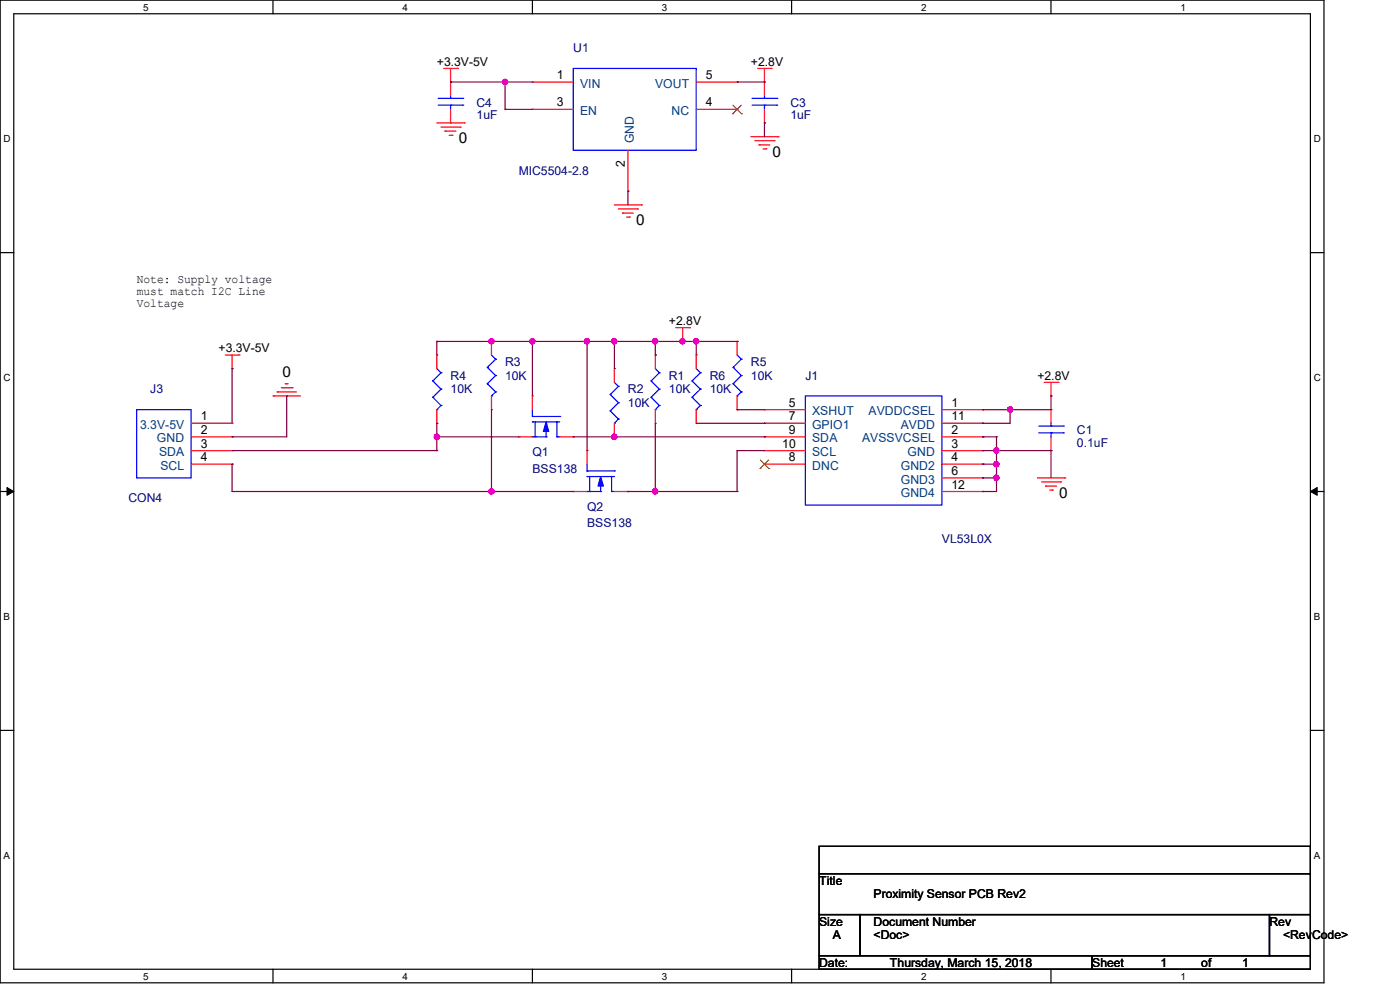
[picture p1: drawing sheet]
<svg xmlns="http://www.w3.org/2000/svg" width="297mm" height="210mm" viewBox="0 0 297 210" stroke-linecap="round" stroke-linejoin="round" font-family="sans-serif">
<path d="M0 0h280.9v208.5h-280.9zM2.9 2.9h275.1v202.7h-275.1z" fill="none" stroke="#000" stroke-width=".25"/>
<g fill="#fff">
<path d="M30.4 .3h1.1v2.4h-1.1z"/>
<path d="M30.4 205.9h1.1v2.3h-1.1z"/>
</g>
<path d="M57.9 0v2.9M57.9 205.6v2.9" fill="none" stroke="#000" stroke-width=".25"/>
<g fill="#fff">
<path d="M85.4 .3h1.1v2.4h-1.1z"/>
<path d="M85.4 205.9h1.1v2.3h-1.1z"/>
</g>
<path d="M112.9 0v2.9M112.9 205.6v2.9" fill="none" stroke="#000" stroke-width=".25"/>
<g fill="#fff">
<path d="M140.4 .3h1.2v2.4h-1.2z"/>
<path d="M140.4 205.9h1.2v2.3h-1.2z"/>
</g>
<path d="M167.9 0v2.9M167.9 205.6v2.9" fill="none" stroke="#000" stroke-width=".25"/>
<g fill="#fff">
<path d="M195.4 .3h1.2v2.4h-1.2z"/>
<path d="M195.4 205.9h1.2v2.3h-1.2z"/>
</g>
<path d="M223 0v2.9M223 205.6v2.9" fill="none" stroke="#000" stroke-width=".25"/>
<g fill="#fff">
<path d="M250.4 .3h1.2v2.4h-1.2z"/>
<path d="M250.4 205.9h1.2v2.3h-1.2z"/>
<path d="M.8 28.2h1.4v2.4h-1.4z"/>
<path d="M278.7 28.2h1.5v2.4h-1.5z"/>
<path d="M.8 78.9h1.4v2.3h-1.4z"/>
<path d="M278.7 78.9h1.5v2.3h-1.5z"/>
</g>
<path d="M0 53.6h2.9M278 53.6h2.9" fill="none" stroke="#000" stroke-width=".25"/>
<g fill="#fff">
<path d="M.8 129.6h1.3v2.3h-1.3z"/>
<path d="M278.7 129.6h1.4v2.3h-1.4z"/>
</g>
<path d="M0 104.3h2.9M278 104.3h2.9" fill="none" stroke="#000" stroke-width=".25"/>
<path d="M1.5 103.4l1.4 .9-1.4 .8zM278 104.3l1.4-.9v1.7z" fill="#000" stroke="#000" stroke-width=".21"/>
<g fill="#fff">
<path d="M.8 180.3h1.3v2.3h-1.3z"/>
<path d="M278.7 180.3h1.4v2.3h-1.4z"/>
</g>
<path d="M0 154.9h2.9M278 154.9h2.9M173.8 179.5h104.2v5.8h-104.2zM173.8 185.3h104.2v8.7h-104.2zM173.8 194h8.7v8.7h-8.7zM182.5 194h86.8v8.7h-86.8zM269.3 194h8.7v8.7h-8.7zM173.8 202.7h57.9v2.9h-57.9zM231.7 202.7h46.3v2.9h-46.3z" fill="none" stroke="#000" stroke-width=".25"/>
<g fill="none" stroke="#f00" stroke-width=".25">
<path d="M94.1 14.5h2.9M95.6 17.4h.1M95.6 14.5v5.8M97 14.5h.1M112.9 17.4h.1M112.9 17.4h8.7M147.7 17.4h8.7M156.4 17.4h.1M160.7 14.5h2.9M162.2 17.4h.1M162.2 14.5v5.8M163.6 14.5h.1"/>
<path d="M92.7 26.1h5.8M93.6 27h4M94.4 27.8h.1M94.4 27.8h2.3M95.3 28.7h.6M95.6 26.1h.1M95.6 23.2v2.9M95.9 28.7h.1M97.6 27h.1M98.5 26.1h.1M112.9 23.2h.1M112.9 23.2h8.7"/>
<path d="M133.2 31.9v8.7M147.7 23.2h8.7M156.4 23.2h.1M159.3 29h5.8M160.1 29.8h4.1M161 30.7h.1M161 30.7h2.3M161.9 31.6h.6M162.2 26.1h.1M162.2 23.2v2.9M162.5 31.6h.1M164.2 29.8h.1"/>
<path d="M165.1 29h.1M130.3 43.5h5.8M131.2 44.3h4.1M132.1 45.2h.1M132.1 45.2h2.3M132.9 46.1h.6M133.2 40.6h.1M133.5 46.1h.1M135.3 44.3h.1M136.1 43.5h.1M47.8 75.3h2.9M49.2 78.2h.1"/>
<path d="M49.2 75.3v2.9M50.7 75.3h.1M92.7 75.3h.1M92.7 75.3v2.9M104.3 72.4h.1M104.3 72.4v2.9M130.3 78.2h.1M130.3 78.2v2.9M139 75.3h.1M139 75.3v2.9M143.3 69.5h3M144.8 72.4h.1"/>
<path d="M144.8 69.5v2.9M146.3 69.5h.1M147.7 75.3h.1M147.7 75.3v2.9M156.4 72.4h.1M156.4 72.4v2.9M40.6 92.7h8.6M40.6 89.8h8.6M40.6 95.6h8.6M40.6 98.5h8.6M49.2 89.8h.1M49.2 92.7h.1"/>
<path d="M49.2 95.6h.1M49.2 98.5h.1M58 84h.1M58 84h5.7M58.8 83.1h.1M58.8 83.1h4.1M59.7 82.3h2.3M60.5 81.4h.1M60.5 81.4h.6M62 82.3h.1M92.7 89.8h.1M92.7 86.9v2.9"/>
<path d="M104.3 86.9h.1M104.3 84v2.9M110.1 92.7h.1M110.1 92.7h2.8M112.9 84h.1M112.9 84v2.9M118.7 92.7h2.9M121.6 92.7h.1M124.5 95.6h.1M124.5 95.6v2.9M130.3 92.7h.1M130.3 89.8v2.9"/>
<path d="M139 89.8h.1M139 86.9v2.9M147.7 89.8h.1M147.7 86.9v2.9M156.4 86.9h.1M156.4 84v2.9M162.2 86.9h.1M162.2 89.8h.1M162.2 98.5h.1M162.2 92.7h.1M162.2 95.6h.1M162.2 92.7h8.7"/>
<path d="M162.2 89.8h8.7M162.2 95.6h8.7M162.2 98.5h8.7M162.2 86.9h8.7M199.8 92.7h8.7M199.8 89.8h8.7M199.8 95.6h8.7M199.8 98.5h8.7M199.8 86.9h8.7M208.5 86.9h.1M208.5 92.7h.1M208.5 95.6h.1"/>
<path d="M208.5 98.5h.1M208.5 89.8h.1M221.5 81.1h3M223 84h.1M223 86.9h.1M223 95.6h.1M223 81.1v2.9M223 86.9v2.9M223 92.7v2.9M224.5 81.1h.1M121.6 104.3h.1M121.6 104.3h2.9"/>
<path d="M130.3 104.3h2.9M133.2 104.3h.1M199.8 101.4h8.7M199.8 104.3h8.7M208.5 101.4h.1M208.5 104.3h.1M220.1 101.4h5.8M221 102.2h4M221.8 103.1h.1M221.8 103.1h2.4M222.7 104h.6M223.3 104h.1"/>
<path d="M225 102.2h.1M225.9 101.4h.1"/>
</g>
<g fill="none" stroke="#00f" stroke-width=".25">
<path d="M121.6 14.5h26.1v17.4h-26.1zM93 22.3h5.2M93 20.9h5.2M95.6 20.9h.1M95.6 22.3h.1M95.6 20.3v.6M95.6 22.3v.9M98.2 22.3h.1M98.2 20.9h.1M159.6 22.3h5.2M159.6 20.9h5.2M162.2 20.9h.1"/>
<path d="M162.2 22.3h.1M162.2 20.3v.6M162.2 22.3v.9M164.8 22.3h.1M164.8 20.9h.1M92.7 78.2l.9 .9M93.6 79.1h.1M93.6 79.1l-1.8 1.7M103.4 77.9h.1M103.4 77.9l1.8 1.8M104.3 75.3l.9 .9M105.2 76.2h.1"/>
<path d="M105.2 79.7h.1M105.2 76.2l-1.8 1.7M105.2 79.7l-1.8 1.7M139 78.2l.9 .9M139.9 79.1h.1M139.9 79.1l-1.8 1.7M147.7 78.2l.9 .9M148.6 79.1h.1M148.6 79.1l-1.8 1.7M155.5 77.9h.1M155.5 77.9l1.8 1.8M156.4 75.3l.9 .9"/>
<path d="M157.3 76.2h.1M157.3 79.7h.1M157.3 76.2l-1.8 1.7M157.3 79.7l-1.8 1.7M29 86.9h11.6v14.5h-11.6zM91.8 80.8h.1M91.8 84.3h.1M91.8 80.8l1.8 1.7M91.8 84.3l1.8 1.7M92.7 86.9h.1M93.6 82.5h.1M93.6 86h.1"/>
<path d="M93.6 82.5l-1.8 1.8M93.6 86l-.9 .9M103.4 81.4h.1M103.4 81.4l1.8 1.7M104.3 84h.1M105.2 83.1h.1M105.2 83.1l-.9 .9M112.9 89.5h.1M112.9 92.7h.1M112.9 88.3h.1M112.9 89.5h5.8M112.9 92.7h3"/>
<path d="M112.9 86.9v1.4M112.9 88.3h5.8M113.5 92.7h.1M113.5 89.5v3.2M115.9 92.7h.1M115.9 91.5v1.2M118.2 92.7h.1M118.2 89.5h.1M118.2 92.7h.5M118.2 89.5v3.2M118.7 88.3h.1M124.5 99.9h.1"/>
<path d="M124.5 98.5v1.4M124.5 99.9h5.8M129.5 83.7h.1M129.5 87.2h.1M129.5 83.7l1.7 1.7M129.5 87.2l1.7 1.7M130.3 89.8h.1M130.3 99.9h.1M130.3 81.1l.9 .9M131.2 82h.1M131.2 85.4h.1M131.2 88.9h.1"/>
<path d="M131.2 82l-1.7 1.7M131.2 85.4l-1.7 1.8M131.2 88.9l-.9 .9M138.1 80.8h.1M138.1 84.3h.1M138.1 80.8l1.8 1.7M138.1 84.3l1.8 1.7M139 86.9h.1M139.9 82.5h.1M139.9 86h.1M139.9 82.5l-1.8 1.8M139.9 86l-.9 .9"/>
<path d="M146.8 80.8h.1M146.8 84.3h.1M146.8 80.8l1.8 1.7M146.8 84.3l1.8 1.7M147.7 86.9h.1M148.6 82.5h.1M148.6 86h.1M148.6 82.5l-1.8 1.8M148.6 86l-.9 .9M155.5 81.4h.1M155.5 81.4l1.8 1.7M156.4 84h.1"/>
<path d="M157.3 83.1h.1M157.3 83.1l-.9 .9M170.9 84h28.9v23.1h-28.9zM220.4 91.8h5.2M220.4 90.4h5.2M223 90.4h.1M223 91.8h.1M223 89.8v.6M223 91.8v.9M225.6 91.8h.1M225.6 90.4h.1M124.5 101.1h.1"/>
<path d="M124.5 104.3h.1M124.5 101.1h5.8M124.5 104.3h2.9M125.1 104.3h.1M125.1 101.1v3.2M127.4 104.3h.1M127.4 103.1v1.2M129.8 104.3h.1M129.8 101.1h.1M129.8 104.3h.5M129.8 101.1v3.2"/>
</g>
<g fill="#00f" stroke="#00f" stroke-width=".25">
<path d="M115.9 89.5l.5 2h-1.1z"/>
<path d="M127.4 101.1l.6 2h-1.1z"/>
</g>
<path d="M155.4 24.1h.1M155.5 22.3l1.8 1.8M157.3 22.3l-1.9 1.8M157.3 24.1h.1M161.2 99.4h.1M161.3 97.6l1.8 1.8M163.1 97.6l-1.9 1.8M163.1 99.4h.1" fill="none" stroke="#804000" stroke-width=".21"/>
<g fill="none" stroke="#800040" stroke-width=".25">
<path d="M95.6 17.4h.1M95.6 17.4h17.3M107.1 17.4h.1M107.1 17.4v5.8M156.4 17.4h.1M156.4 17.4h5.8M107.1 23.2h.1M107.1 23.2h5.8M162.2 26.1h.1M162.2 26.1v2.9M133.2 40.6h.1M133.2 40.6v2.9"/>
<path d="M49.2 78.2h.1M49.2 78.2v11.6M92.7 72.4h.1M92.7 72.4v2.9M92.7 72.4h63.7M104.3 72.4h.1M112.9 72.4h.1M112.9 72.4v11.6M124.5 72.4h.1M124.5 72.4v23.2M130.3 72.4h.1M130.3 72.4v5.8"/>
<path d="M139 72.4h.1M139 75.3h.1M139 72.4v2.9M147.7 72.4h.1M147.7 72.4v2.9M156.4 72.4h.1M49.2 92.7h.1M49.2 98.5h.1M49.2 98.5v5.8h72.4M49.2 95.6h43.5M60.8 84h.1M60.8 84v8.7h-11.6"/>
<path d="M92.7 89.8h.1M92.7 95.6h.1M92.7 92.7h.1M92.7 89.8v5.8M92.7 92.7h17.4M104.3 86.9v17.4M121.6 92.7h40.6M130.3 92.7h.1M139 89.8v14.5M147.7 89.8h14.5M156.4 86.9h.1M156.4 95.6h.1"/>
<path d="M156.4 86.9h5.8M156.4 95.6h5.8M156.4 95.6v8.7M162.2 89.8h.1M162.2 92.7h.1M208.5 86.9h.1M208.5 89.8h.1M208.5 92.7h.1M208.5 95.6h.1M208.5 98.5h.1M208.5 92.7h2.9M208.5 95.6h14.5"/>
<path d="M208.5 98.5h2.9M211.4 92.7h.1M211.4 95.6h.1M211.4 98.5h.1M211.4 92.7v11.6h-2.9M214.3 86.9h.1M214.3 86.9v2.9h-5.8M223 95.6h.1M223 84h.1M223 84v2.9h-14.5M223 95.6v5.8M104.3 104.3h.1"/>
<path d="M133.2 104.3h.1M133.2 104.3h23.2M139 104.3h.1M156.4 104.3h.1M208.5 101.4h.1M208.5 104.3h.1M208.5 101.4h2.9M211.4 101.4h.1"/>
</g>
<g fill="#f0f" stroke="#f0f" stroke-width=".25">
<circle cx="107.1" cy="17.4" r=".56"/>
<circle cx="112.9" cy="72.4" r=".56"/>
<circle cx="104.3" cy="72.4" r=".56"/>
<circle cx="130.3" cy="72.4" r=".56"/>
<circle cx="144.8" cy="72.4" r=".56"/>
<circle cx="139" cy="72.4" r=".56"/>
<circle cx="147.7" cy="72.4" r=".56"/>
<circle cx="214.3" cy="86.9" r=".56"/>
<circle cx="130.3" cy="92.7" r=".56"/>
<circle cx="92.7" cy="92.7" r=".56"/>
<circle cx="211.4" cy="95.5" r=".56"/>
<circle cx="104.3" cy="104.2" r=".56"/>
<circle cx="211.4" cy="98.5" r=".56"/>
<circle cx="139" cy="104.2" r=".56"/>
<circle cx="211.4" cy="101.3" r=".56"/>
<circle cx="124.5" cy="72.4" r=".56"/>
</g>
<g font-size="3.2">
<text x="97.3" y="30.4">0</text>
<text x="163.9" y="33.3">0</text>
<text x="135" y="47.8">0</text>
<text x="59.9" y="79.9">0</text>
<text x="224.7" y="105.7">0</text>
</g>
<g font-size="2.6" fill="#000080">
<text x="121.6" y="11">U1</text>
<text x="101.1" y="22.6">C4</text>
<text x="167.7" y="22.6">C3</text>
<text x="101.1" y="25.2">1uF</text>
<text x="167.7" y="25.2">1uF</text>
<text x="110.1" y="37.1">MIC5504-2.8</text>
<text x="107.1" y="77.6">R3</text>
<text x="159.3" y="77.6">R5</text>
<text x="31.9" y="83.4">J3</text>
<text x="95.6" y="80.5">R4</text>
<text x="95.6" y="83.4">10K</text>
<text x="107.1" y="80.5">10K</text>
<text x="133.2" y="83.4">R2</text>
<text x="141.9" y="80.5">R1</text>
<text x="141.9" y="83.4">10K</text>
<text x="150.6" y="80.5">R6</text>
<text x="150.6" y="83.4">10K</text>
<text x="159.3" y="80.5">10K</text>
<text x="170.9" y="80.5">J1</text>
<text x="133.2" y="86.3">10K</text>
<text x="228.5" y="92.1">C1</text>
<text x="228.5" y="94.7">0.1uF</text>
<text x="112.9" y="96.7">Q1</text>
<text x="112.9" y="100.2">BSS138</text>
<text x="27.3" y="106.6">CON4</text>
<text x="124.5" y="108.3">Q2</text>
<text x="124.5" y="111.8">BSS138</text>
<text x="199.8" y="115.3">VL53L0X</text>
</g>
<g font-size="2.6">
<text x="92.7" y="13.9">+3.3V-5V</text>
<text x="118.2" y="16.8">1</text>
<text x="149.7" y="16.8">5</text>
<text x="159.3" y="13.9">+2.8V</text>
<text x="118.2" y="22.6">3</text>
<text x="149.7" y="22.6">4</text>
<text x="132.6" y="35.3" transform="rotate(-90 132.6 35.3)">2</text>
<text x="29" y="60">Note: Supply voltage</text>
<text x="29" y="62.6">must match I2C Line</text>
<text x="29" y="65.2">Voltage</text>
<text x="141.9" y="69">+2.8V</text>
<text x="46.4" y="74.8">+3.3V-5V</text>
<text x="220.1" y="80.5">+2.8V</text>
<text x="42.6" y="89.2">1</text>
<text x="167.4" y="86.3">5</text>
<text x="167.4" y="89.2">7</text>
<text x="201.8" y="86.3">1</text>
<text x="201.8" y="89.2">11</text>
<text x="42.6" y="92">2</text>
<text x="42.6" y="95">3</text>
<text x="165.9" y="95">10</text>
<text x="167.4" y="92">9</text>
<text x="201.8" y="92">2</text>
<text x="201.8" y="95">3</text>
<text x="42.6" y="97.8">4</text>
<text x="167.4" y="97.8">8</text>
<text x="201.8" y="97.8">4</text>
<text x="201.8" y="100.8">6</text>
<text x="201.8" y="103.6">12</text>
<text x="173.8" y="187.7">Title</text>
<text x="185.3" y="190.6">Proximity Sensor PCB Rev2</text>
<text x="173.8" y="196.3">Size</text>
<text x="185.3" y="196.3">Document Number</text>
<text x="269.3" y="196.3">Rev</text>
<text x="176.7" y="199.3">A</text>
<text x="185.3" y="199.3">&lt;Doc&gt;</text>
<text x="272.2" y="199.3">&lt;RevCode&gt;</text>
<text x="173.8" y="205.1">Date:</text>
<text x="188.8" y="205.1">Thursday, March 15, 2018</text>
<text x="231.7" y="205.1">Sheet</text>
<text x="246.2" y="205.1">1</text>
<text x="254.8" y="205.1">of</text>
<text x="263.5" y="205.1">1</text>
</g>
<g font-size="2.6" fill="#004080">
<text x="123.1" y="18.6">VIN</text>
<text x="139" y="18.6">VOUT</text>
<text x="123.1" y="24.4">EN</text>
<text x="142.5" y="24.4">NC</text>
<text x="134.4" y="30.4" transform="rotate(-90 134.4 30.4)">GND</text>
<text x="172.3" y="88.1">XSHUT</text>
<text x="184.3" y="88.1">AVDDCSEL</text>
<text x="29.7" y="91">3.3V-5V</text>
<text x="33.3" y="93.9">GND</text>
<text x="172.3" y="91">GPIO1</text>
<text x="172.3" y="93.9">SDA</text>
<text x="182.9" y="93.9">AVSSVCSEL</text>
<text x="191.1" y="91">AVDD</text>
<text x="33.7" y="96.8">SDA</text>
<text x="34" y="99.7">SCL</text>
<text x="172.3" y="99.7">DNC</text>
<text x="172.3" y="96.8">SCL</text>
<text x="191.1" y="99.7">GND2</text>
<text x="192.5" y="96.8">GND</text>
<text x="191.1" y="102.6">GND3</text>
<text x="191.1" y="105.5">GND4</text>
</g>
<g font-size="2.1">
<text x="30.4" y="2.2">5</text>
<text x="85.4" y="2.2">4</text>
<text x="140.4" y="2.2">3</text>
<text x="195.4" y="2.2">2</text>
<text x="250.4" y="2.2">1</text>
<text x=".8" y="30.1">D</text>
<text x="278.7" y="30.1">D</text>
<text x=".8" y="80.8">C</text>
<text x="278.7" y="80.8">C</text>
<text x=".8" y="131.5">B</text>
<text x="278.7" y="131.5">B</text>
<text x=".8" y="182.2">A</text>
<text x="278.7" y="182.2">A</text>
<text x="30.4" y="207.8">5</text>
<text x="85.4" y="207.8">4</text>
<text x="140.4" y="207.8">3</text>
<text x="195.4" y="207.8">2</text>
<text x="250.4" y="207.8">1</text>
</g>
</svg>
